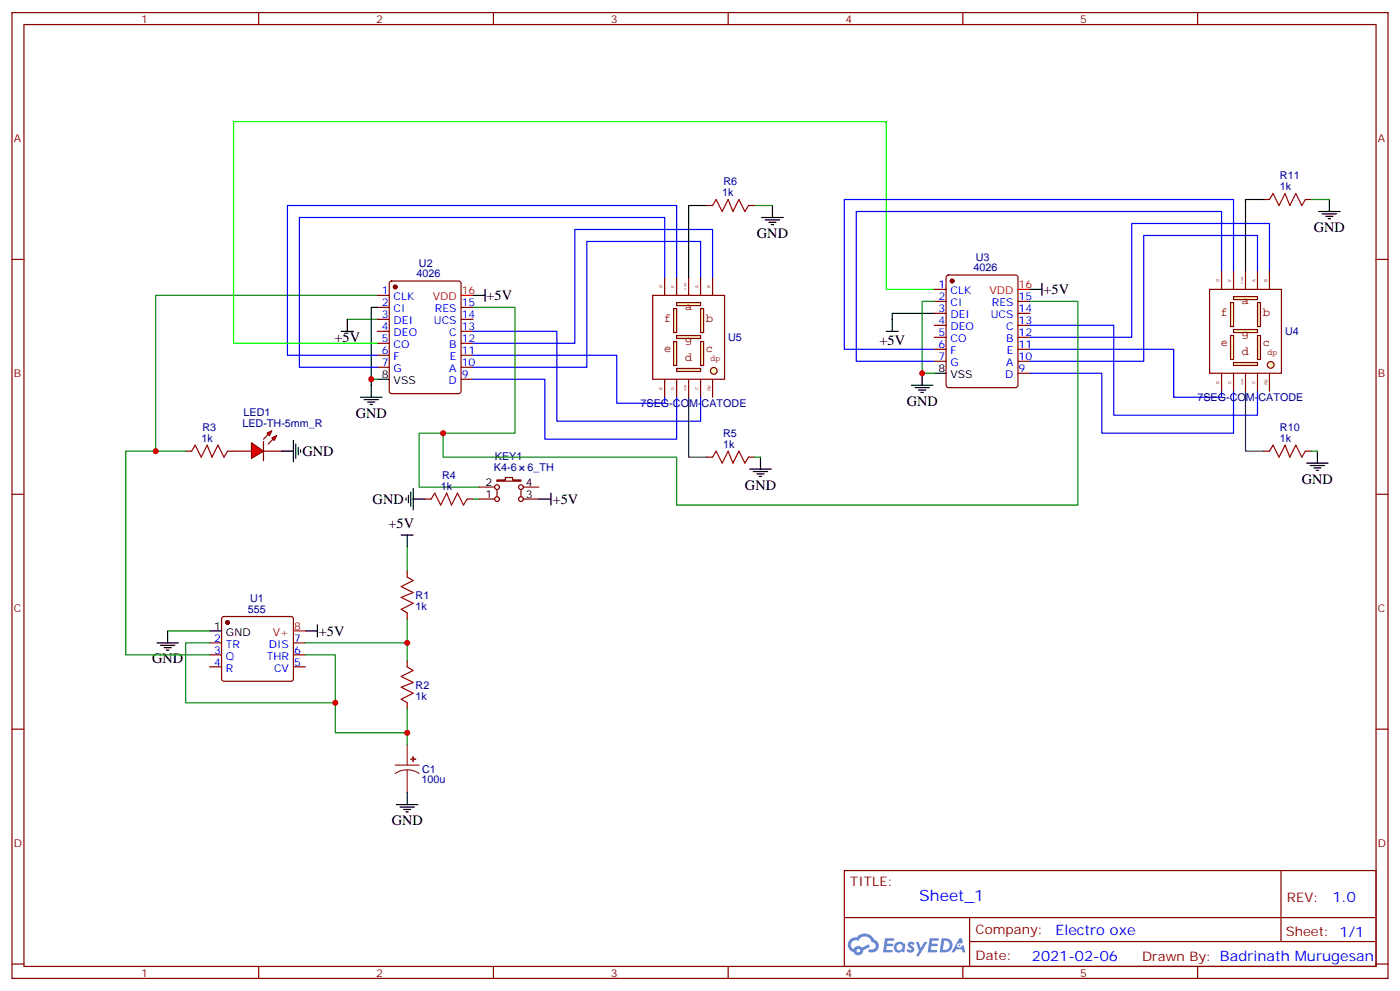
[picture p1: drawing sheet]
<svg xmlns="http://www.w3.org/2000/svg" width="412mm" height="292mm" viewBox="0 0 412 292" stroke-linecap="round" stroke-linejoin="round" font-family="sans-serif">
<g fill="none" stroke="#870000" stroke-width=".35">
<path d="M3.5 3.7h405.4v284.3h-405.4zM7.1 7.2h398.2v277.3h-398.2zM76.2 3.7v3.5M145.3 3.7v3.5M214.5 3.7v3.5M283.6 3.7v3.5M352.8 3.7v3.5M3.5 76.4h3.6M405.3 76.4h3.6M3.5 145.5h3.6M405.3 145.5h3.6M3.5 214.7h3.6"/>
<path d="M405.3 214.7h3.6M248.7 256.3h156.6v28.2h-156.6zM377.3 256.3v20.9M248.7 270.1h156.5M285.6 277.2h119.6M285.6 270.1v14.2M3.5 283.8h3.6M76.2 284.5v3.5M145.3 284.5v3.5M214.5 284.5v3.5M283.6 284.5v3.5M352.8 284.5v3.5"/>
<path d="M405.3 283.8h3.6"/>
</g>
<g fill="#5487ff">
<path d="M267.7 277.5a1.22 1.22 0 0 1 1.7 .2l-.4 .6a.47 .47 0 0 0-.3-.4 .47 .47 0 0 0-.5 .2l.1 .2a1.14 1.14 0 0 1 .8 1.8 1.14 1.14 0 0 1-1.9 0l-.2-.2 .5-.6 .7 .5a.29 .29 0 0 0 .3-.3 .29 .29 0 0 0-.2-.3 1.04 1.04 0 0 1-.6-1.7z"/>
<path d="M260.7 276.2h2.4l.3 .2-.2 .5-1.8 .1-.1 .8h1.5l.3 .4-.3 .4h-1.6l-.2 1.1h1.7l.2 .3-.2 .3-2.6 .1z"/>
<path d="M273.8 276.2h2.4l.3 .2-.1 .5-1.8 .1-.2 .8h1.6l.3 .4-.4 .4-1.6-.1-.1 1.1 1.7 .1 .2 .3-.2 .3-2.6 .1z"/>
<path d="M282.6 276.2h.7l.3 1.3-.6 .3a.69 .69 0 0 0-1 .3 .69 .69 0 0 0 .4 .9 .69 .69 0 0 0 .9-.6l.5-.2 .6 2.2h-.8l-.2-.9h-1.8l-.5 .9h-.8z"/>
<path d="M269.8 277.3h.8l.6 1.8 1.1-1.8h.9l-2.6 4.2h-.8l.9-1.5z"/>
<path d="M277.4 276.2l-.6 4.2h1.3a2.11 2.11 0 0 0 2.5-2.1 2.11 2.11 0 0 0-2.5-2.1zM278.1 277a1.39 1.39 0 0 1 1.7 1.4 1.39 1.39 0 0 1-1.8 1.2h-.3z"/>
<path d="M263.7 277.8a1.54 1.54 0 0 0-.1 2.2 1.54 1.54 0 0 0 2.2 .1l.6 .3 .3-2.3-.2-.3h-.4a1.49 1.49 0 0 0-2.4 0zM264 278.8a.94 .94 0 0 1 1.8 0 .94 .94 0 0 1-1.8 0z"/>
<path d="M250.4 276.6a2.18 2.18 0 0 0 1.1 3.7 1.44 1.44 0 0 0 1.6 .9 1.44 1.44 0 0 0 1.2-1.4l2-1.1-.5-.7-1.9 1a1.47 1.47 0 0 0-2.4 .4 1.39 1.39 0 0 1-.7-1.9 1.39 1.39 0 0 1 2-.5 2.12 2.12 0 0 1 2.2-1.3 2.12 2.12 0 0 1 1.9 1.7 1.14 1.14 0 0 1 1.1 1.4 1.14 1.14 0 0 1-1.7 .7 .43 .43 0 0 0-.5 .4 .43 .43 0 0 0 .4 .5 1.98 1.98 0 0 0 2.5-1.2 1.98 1.98 0 0 0-1.2-2.6 3.1 3.1 0 0 0-5.3-.6l-.9 .1zM252.3 279.9a.55 .55 0 0 1 1.1 0 .55 .55 0 0 1-1.1 0z"/>
<circle cx="282.6" cy="278.3" r=".26"/>
</g>
<circle cx="67" cy="183.3" r=".53" fill="#870000" stroke="#870000" stroke-width=".35"/>
<path d="M61.7 189.3h3.6M61.7 192.8h3.6M61.7 196.3h3.6M65.5 181.7l.5-.2h19.7l.5 .2 .2 .5v17.6l-.2 .5-.5 .3h-19.7l-.5-.3-.2-.5v-17.6zM86.4 189.3h3.6M86.4 192.8h3.6M86.4 196.3h3.6" fill="none" stroke="#870000" stroke-width=".35"/>
<path d="M61.7 185.7h3.6" fill="none" stroke="#000" stroke-width=".35"/>
<path d="M86.4 185.7h3.6" fill="none" stroke="#f00" stroke-width=".35"/>
<g fill="#ffffc2" stroke="#850000" stroke-width=".35">
<path d="M198.4 100.5h.9v7.1h-.9z"/>
<path d="M198.4 90.8h.9v7.1h-.9z"/>
<path d="M199.3 108.5h7.1v.9h-7.1z"/>
<path d="M199.3 98.8h7.1v.9h-7.1z"/>
<path d="M199.3 89.1h7.1v.9h-7.1z"/>
<path d="M206.4 100.5h.9v7.1h-.9z"/>
<path d="M206.4 90.8h.9v7.1h-.9z"/>
<circle cx="210.3" cy="109.2" r=".99"/>
</g>
<path d="M192.3 87h21.1v24.7h-21.1zM195.8 81.7v5.3M199.3 81.7v5.3M202.8 81.7v5.3M206.4 81.7v5.3M209.9 81.7v5.3M195.8 111.7v5.2M199.3 111.7v5.2M202.8 111.7v5.2M206.4 111.7v5.2M209.9 111.7v5.2" fill="none" stroke="#850000" stroke-width=".35"/>
<g fill="none" stroke="#000" stroke-width=".35">
<path d="M118.2 157.5h3.5M119.9 157.5v3.5M46.2 189.3h6.4M47.3 190h4.2M48.3 190.7h2.1M49 191.4h.7M49.4 185.7v3.6M90 185.7h3.5M93.5 184v3.5M116.8 236.9h6.3M117.8 237.6h4.3M118.9 238.3h2.1"/>
<path d="M119.6 239h.7M119.9 233.4v3.5"/>
</g>
<path d="M111.1 87h-65.2v45.8M54.7 132.8h-17.7v60h24.7M119.9 161v7.1M49.4 185.7h12.3M61.7 189.3h-7v17.6h44.1v-14.1h-8.8M90 189.3h29.9M119.9 182.2v12.4M98.8 206.9v8.8h21.1M119.9 208.7v10.6" fill="none" stroke="#008700" stroke-width=".35"/>
<path d="M56.4 132.8l1.1-1.7 1.8 3.5 1.7-3.5 1.4 3.5 1.8-3.5 1.8 3.5 1-1.8M119.9 169.9l1.8 1-3.5 1.8 3.5 1.7-3.5 1.5 3.5 1.7-3.5 1.8 1.7 1M119.9 196.3l1.8 1.1-3.5 1.7 3.5 1.8-3.5 1.4 3.5 1.8-3.5 1.7 1.7 1.1" fill="none" stroke="#a10000" stroke-width=".35"/>
<path d="M54.7 132.8h1.7M67 132.8h1.8M119.9 168.1v1.8M119.9 180.4v1.8M119.9 194.6v1.7M119.9 206.9v1.8" fill="none" stroke="#870000" stroke-width=".35"/>
<path d="M119.9 219.3v5.9M116.4 225.2h7.1M119.9 226.7l-1.8 .2-1.7 .8M119.9 226.7l1.9 .2 1.7 .8M119.9 226.7v6.7" fill="none" stroke="#8c2424" stroke-width=".35"/>
<g fill="#8c2424" stroke="#8c2424" stroke-width=".35">
<path d="M121 223.5h1.4z"/>
<path d="M121.7 222.8v1.4z"/>
</g>
<g fill="#f00" stroke="#870000" stroke-width=".35">
<path d="M74.1 130.4l3.5 2.4-3.5 2.1z"/>
<path d="M77.6 130v5.6z"/>
</g>
<g fill="#870000" stroke="#870000" stroke-width=".35">
<path d="M77.6 129.3l1.4-1.4z"/>
<path d="M79 130.7l1.4-1.4z"/>
</g>
<g fill="#f00" stroke="#870000" stroke-width=".35">
<path d="M78.7 127.5l1.4-.7-.7 1.4z"/>
<path d="M80.1 128.9l1.4-.7-.7 1.4z"/>
</g>
<g fill="none" stroke="#870000" stroke-width=".35">
<path d="M372.2 58.7h1.7M384.5 58.7h1.8M208.1 60.5h1.8M220.5 60.5h1.7M111.1 87h3.6M111.1 90.5h3.6M111.1 94h3.6M111.1 97.5h3.6M114.9 82.9l.5-.2h19.7l.7 .5v32l-.4 .6-20 .1-.7-.5v-32zM135.8 90.5h3.5M135.8 94h3.5M135.8 97.5h3.5"/>
<path d="M275.2 85.2h3.5M275.2 88.7h3.5M275.2 92.3h3.5M275.2 95.8h3.5M275.2 99.3h3.5M278.9 81.2l.5-.2h19.8l.6 .4 .1 32-.5 .7h-20l-.7-.4v-32zM299.9 88.7h3.5M299.9 92.3h3.5M299.9 95.8h3.5M299.9 99.3h3.5M111.1 101.1h3.6M111.1 104.6h3.6"/>
<path d="M111.1 108.1h3.6M135.8 101.1h3.5M135.8 104.6h3.5M135.8 108.1h3.5M135.8 111.7h3.5M275.2 102.8h3.5M275.2 106.4h3.5M299.9 102.8h3.5M299.9 106.4h3.5M299.9 109.9h3.5M68.8 132.8h5.3M77.6 132.8h5.3"/>
<path d="M208.1 134.6h1.8M220.5 134.6h1.7M372.2 132.8h1.7M384.5 132.8h1.8M125.2 146.9h1.8M137.6 146.9h1.7M141.1 146.9h4.6M141.1 143.4h4.6M146.4 141.3h2.5v-.7h2.1v.7h2.5v.3h-7.1zM146.4 144.1v2.1M153.5 144.1v2.1M154.2 146.9h4.5"/>
<path d="M154.2 143.4h4.5"/>
<circle cx="146.4" cy="146.9" r=".71"/>
<circle cx="146.4" cy="143.4" r=".71"/>
<circle cx="153.5" cy="143.4" r=".71"/>
<circle cx="153.5" cy="146.9" r=".71"/>
</g>
<g fill="none" stroke="#000" stroke-width=".35">
<path d="M372.2 58.7h-5.3v21.2M391.6 58.7v3.6M208.1 60.5h-5.3v21.2M224.4 64h6.3M225.4 64.7h4.3M226.5 65.4h2.1M227.2 66.1h.7M227.5 60.5v3.5M388.4 62.3h6.4M389.5 63h4.2M390.5 63.7h2.1M391.2 64.4h.7"/>
<path d="M100.5 97.5h3.6M102.3 94v3.5M111.1 90.5h-1.7v26.4M139.3 87h3.6M142.9 85.2v3.5M261.1 97.5h3.5M275.2 92.3h-12.4v5.2M303.4 85.2h3.5M306.9 83.4v3.6M106.2 116.9h6.3M107.2 117.7h4.3M108.3 118.4h2.1"/>
<path d="M109 119.1h.7M111.1 111.7h3.6M268.5 113.4h6.3M269.5 114.1h4.3M270.6 114.8h2.1M271.3 115.5h.7M271.6 109.9v3.5M275.2 109.9h3.5M82.9 132.8h3.5M86.4 129.6v6.4M87.1 130.7v4.2M87.8 131.8v2.1"/>
<path d="M88.5 132.5v.7M220.8 138.1h6.4M221.9 138.8h4.2M223 139.5h2.1M224 134.6v3.5M384.9 136.3h6.3M385.9 137.1h4.3M387 137.8h2.1M387.7 138.5h.7M388.1 132.8v3.5M119.6 146.6v.7M120.3 145.9v2.1"/>
<path d="M121 144.8v4.2M121.7 146.9h3.5M121.7 143.8v6.3M158.7 146.9h3.6M162.3 145.2v3.5M223.7 140.2h.7"/>
</g>
<path d="M386.3 58.7h5.3M222.2 60.5h5.3M102.3 94h8.8M139.3 90.5h12.4v37h-28.2v15.9h17.6M275.2 88.7h-3.6v21.2h3.6M222.2 134.6h1.8M386.3 132.8h1.8M139.3 146.9h1.8" fill="none" stroke="#008700" stroke-width=".35"/>
<g fill="#870000" stroke="#870000" stroke-width=".35">
<circle cx="116.4" cy="84.5" r=".53"/>
<circle cx="280.5" cy="82.7" r=".53"/>
</g>
<path d="M135.8 87h3.5M299.9 85.2h3.5" fill="none" stroke="#f00" stroke-width=".35"/>
<g fill="none" stroke="#00f" stroke-width=".35">
<path d="M359.8 79.9v-17.6h-107.6v44.1h23M363.4 79.9v-21.2h-114.7v44.1h26.5M370.4 79.9v-10.6h-33.5v37.1h-33.5M373.9 79.9v-14.1h-40.5v33.5h-30M139.3 97.5h24.7v26.5h42.4v-7.1M195.8 81.7v-17.7h-107.6v44.1h22.9M199.3 81.7v-21.2h-114.6v44.1h26.4M206.4 81.7v-10.6h-33.5v37h-33.6M209.9 81.7v-14.1h-40.6v33.5h-30M303.4 95.8h24.7v26.4h42.3v-7M139.3 111.7h21.2v17.6h38.8v-12.4M139.3 104.6h42.4v14.1h14.1v-1.8"/>
<path d="M303.4 109.9h21.2v17.6h38.8v-12.3M303.4 102.8h42.3v14.1h14.1v-1.7"/>
</g>
<path d="M373.9 58.7l1.1-1.7 1.8 3.5 1.7-3.5 1.4 3.5 1.8-3.5 1.8 3.5 1-1.8M209.9 60.5l1.1-1.8 1.7 3.6 1.8-3.6 1.4 3.6 1.8-3.6 1.7 3.6 1.1-1.8M209.9 134.6l1.1-1.8 1.7 3.5 1.8-3.5 1.4 3.5 1.8-3.5 1.7 3.5 1.1-1.7M373.9 132.8l1.1-1.7 1.8 3.5 1.7-3.5 1.4 3.5 1.8-3.5 1.8 3.5 1-1.8M127 146.9l1.1-1.7 1.7 3.5 1.8-3.5 1.4 3.5 1.8-3.5 1.7 3.5 1.1-1.8" fill="none" stroke="#a10000" stroke-width=".35"/>
<path d="M202.8 116.9v17.7h5.3M366.9 115.2v17.6h5.3" fill="none" stroke="#333" stroke-width=".35"/>
<path d="M275.2 85.2h-14.1v-49.4h-192.3v65.3h42.3" fill="none" stroke="#0f0" stroke-width=".35"/>
<g fill="#ffffc2" stroke="#850000" stroke-width=".35">
<path d="M362.5 98.8h.9v7h-.9z"/>
<path d="M362.5 89.1h.9v7h-.9z"/>
<path d="M363.4 106.7h7v.9h-7z"/>
<path d="M363.4 97h7v.9h-7z"/>
<path d="M363.4 87.3h7v.9h-7z"/>
<path d="M370.4 98.8h.9v7h-.9z"/>
<path d="M370.4 89.1h.9v7h-.9z"/>
<circle cx="374.3" cy="107.4" r=".99"/>
</g>
<path d="M359.8 79.9v5.3M363.4 79.9v5.3M366.9 79.9v5.3M370.4 79.9v5.3M373.9 79.9v5.3M356.3 85.2h21.2v24.7h-21.2zM359.8 109.9v5.3M363.4 109.9v5.3M366.9 109.9v5.3M370.4 109.9v5.3M373.9 109.9v5.3" fill="none" stroke="#850000" stroke-width=".35"/>
<path d="M303.4 88.7h14.1v60h-118.2v-14.1h-68.8v-7.1M109.4 111.7h1.7" fill="none" stroke="#008700" stroke-width=".35"/>
<g fill="#c00">
<circle cx="98.8" cy="206.9" r=".88"/>
<circle cx="119.9" cy="215.7" r=".88"/>
<circle cx="119.9" cy="189.3" r=".88"/>
<circle cx="45.9" cy="132.8" r=".88"/>
<circle cx="130.5" cy="127.5" r=".88"/>
<circle cx="271.6" cy="109.9" r=".88"/>
<circle cx="109.4" cy="111.7" r=".88"/>
</g>
<text font-size="4.6" fill="#00f" x="270.8" y="265.3">Sheet_1</text>
<g font-size="4.2">
<text x="223" y="70.1">GND</text>
<text x="387" y="68.3">GND</text>
<text x="143.3" y="88.3">+5V</text>
<text x="307.4" y="86.6">+5V</text>
<text x="98.5" y="100.7">+5V</text>
<text x="259.1" y="101.5">+5V</text>
<text x="267.1" y="119.4">GND</text>
<text x="104.8" y="122.9">GND</text>
<text x="89.1" y="134.2">GND</text>
<text x="383.5" y="142.4">GND</text>
<text x="109.8" y="148.3">GND</text>
<text x="162.8" y="148.3">+5V</text>
<text x="219.4" y="144.2">GND</text>
<text x="114.4" y="155.4">+5V</text>
<text x="93.9" y="187.1">+5V</text>
<text x="44.8" y="195.3">GND</text>
<text x="115.4" y="242.9">GND</text>
</g>
<g font-size="4.2" fill="#00f">
<text x="392.5" y="265.6">1.0</text>
<text x="310.9" y="275.1">Electro oxe</text>
<text x="304" y="282.9">2021-02-06</text>
</g>
<g font-size="3.9" fill="#800">
<text x="250.5" y="260.9">TITLE:</text>
<text x="379.1" y="265.6">REV:</text>
<text x="287.4" y="275.1">Company:</text>
<text x="378.7" y="275.7">Sheet: 1/1</text>
<text x="287.4" y="282.8">Date:</text>
<text x="336.4" y="282.8">Drawn By: Badrinath Murugesan</text>
</g>
<g font-size="3.5" fill="#840000">
<text x="365.8" y="89.6">a</text>
<text x="195.6" y="94.9">f</text>
<text x="201.8" y="91.4">a</text>
<text x="208" y="94.9">b</text>
<text x="359.7" y="93.1">f</text>
<text x="372" y="93.1">b</text>
<text x="201.8" y="101.1">g</text>
<text x="359.7" y="102">e</text>
<text x="365.8" y="99.3">g</text>
<text x="372" y="102">c</text>
<text x="195.6" y="103.7">e</text>
<text x="201.8" y="106.4">d</text>
<text x="208" y="103.7">c</text>
<text x="365.8" y="104.6">d</text>
</g>
<g font-size="3.2" fill="#800">
<text x="41.6" y="6.7">1</text>
<text x="110.8" y="6.7">2</text>
<text x="179.9" y="6.7">3</text>
<text x="249.1" y="6.7">4</text>
<text x="318.2" y="6.7">5</text>
<text x="4.1" y="41.8">A</text>
<text x="405.9" y="41.8">A</text>
<text x="4.1" y="110.9">B</text>
<text x="405.9" y="110.9">B</text>
<text x="4.1" y="180.1">C</text>
<text x="405.9" y="180.1">C</text>
<text x="4.1" y="249.2">D</text>
<text x="405.9" y="249.2">D</text>
<text x="41.6" y="287.5">1</text>
<text x="110.8" y="287.5">2</text>
<text x="179.9" y="287.5">3</text>
<text x="249.1" y="287.5">4</text>
<text x="318.2" y="287.5">5</text>
</g>
<g font-size="3.2" fill="#000080">
<text x="377" y="52.7">R11</text>
<text x="212.8" y="57.7">1k</text>
<text x="213.1" y="54.5">R6</text>
<text x="377" y="55.9">1k</text>
<text x="287.4" y="76.8">U3</text>
<text x="122.7" y="81.7">4026</text>
<text x="123.4" y="78.5">U2</text>
<text x="286.8" y="79.9">4026</text>
<text x="214.5" y="100.4">U5</text>
<text x="378.5" y="98.6">U4</text>
<text x="188.7" y="119.8">7SEG-COM-CATODE</text>
<text x="352.7" y="118.1">7SEG-COM-CATODE</text>
<text x="71.4" y="125.8">LED-TH-5mm_R</text>
<text x="71.8" y="122.6">LED1</text>
<text x="59.3" y="130">1k</text>
<text x="59.7" y="126.8">R3</text>
<text x="213" y="131.8">1k</text>
<text x="213" y="128.5">R5</text>
<text x="377" y="130">1k</text>
<text x="377" y="126.8">R10</text>
<text x="145.8" y="135.5">KEY1</text>
<text x="130.2" y="140.9">R4</text>
<text x="145.5" y="138.7">K4-6</text>
<text x="155.4" y="138.7">6_TH</text>
<text x="129.9" y="144.1">1k</text>
<text x="73.7" y="177.3">U1</text>
<text x="122.4" y="179.5">1k</text>
<text x="122.4" y="176.3">R1</text>
<text x="73" y="180.4">555</text>
<text x="122.4" y="202.8">R2</text>
<text x="122.4" y="205.9">1k</text>
<text x="124.4" y="227.5">C1</text>
<text x="124.2" y="230.6">100u</text>
</g>
<g font-size="3.2" fill="#00f">
<text x="112.5" y="86.6">1</text>
<text x="116" y="88.4">CLK</text>
<text x="276.5" y="84.8">1</text>
<text x="276.5" y="88.4">2</text>
<text x="280" y="86.6">CLK</text>
<text x="300" y="88.4">15</text>
<text x="112.5" y="90.1">2</text>
<text x="112.5" y="93.7">3</text>
<text x="116" y="91.9">CI</text>
<text x="116" y="95.4">DEI</text>
<text x="127.8" y="95.4">UCS</text>
<text x="128.1" y="91.9">RES</text>
<text x="136" y="93.7">14</text>
<text x="136" y="90.1">15</text>
<text x="276.5" y="91.9">3</text>
<text x="276.5" y="95.4">4</text>
<text x="280" y="90.1">CI</text>
<text x="280" y="93.7">DEI</text>
<text x="291.8" y="93.7">UCS</text>
<text x="292.2" y="90.1">RES</text>
<text x="300" y="95.4">13</text>
<text x="300" y="91.9">14</text>
<text x="112.5" y="97.2">4</text>
<text x="112.5" y="100.7">5</text>
<text x="116" y="99">DEO</text>
<text x="132.3" y="99">C</text>
<text x="136" y="100.7">12</text>
<text x="136" y="97.2">13</text>
<text x="276.5" y="99">5</text>
<text x="280" y="97.2">DEO</text>
<text x="280" y="100.7">CO</text>
<text x="296.3" y="97.2">C</text>
<text x="296.4" y="100.7">B</text>
<text x="300" y="99">12</text>
<text x="112.5" y="104.2">6</text>
<text x="112.5" y="107.8">7</text>
<text x="116" y="102.5">CO</text>
<text x="116" y="106">F</text>
<text x="132.3" y="102.5">B</text>
<text x="132.5" y="106">E</text>
<text x="136" y="107.8">10</text>
<text x="136" y="104.2">11</text>
<text x="276.5" y="102.5">6</text>
<text x="276.5" y="106">7</text>
<text x="280" y="104.2">F</text>
<text x="280" y="107.8">G</text>
<text x="296.4" y="107.8">A</text>
<text x="296.5" y="104.2">E</text>
<text x="300" y="106">10</text>
<text x="300" y="102.5">11</text>
<text x="116" y="109.5">G</text>
<text x="132.1" y="113.1">D</text>
<text x="132.3" y="109.5">A</text>
<text x="136" y="111.3">9</text>
<text x="296.1" y="111.3">D</text>
<text x="300" y="109.5">9</text>
<text x="63.1" y="188.9">2</text>
<text x="66.6" y="190.7">TR</text>
<text x="79.2" y="190.7">DIS</text>
<text x="86.6" y="188.9">7</text>
<text x="63.1" y="192.4">3</text>
<text x="63.1" y="196">4</text>
<text x="66.6" y="194.2">Q</text>
<text x="66.6" y="197.7">R</text>
<text x="78.6" y="194.2">THR</text>
<text x="80.7" y="197.7">CV</text>
<text x="86.6" y="196">5</text>
<text x="86.6" y="192.4">6</text>
</g>
<g font-size="3.2" fill="#f00">
<text x="127.5" y="88.4">VDD</text>
<text x="136" y="86.6">16</text>
<text x="291.5" y="86.6">VDD</text>
<text x="300" y="84.8">16</text>
<text x="86.6" y="185.4">8</text>
<text x="80.4" y="187.1">V+</text>
</g>
<g font-size="3.2">
<text x="112.5" y="111.3">8</text>
<text x="116" y="113.1">VSS</text>
<text x="276.5" y="109.5">8</text>
<text x="280" y="111.3">VSS</text>
<text x="143" y="143.1">2</text>
<text x="154.9" y="143.1">4</text>
<text x="143" y="146.6">1</text>
<text x="154.9" y="146.6">3</text>
<text x="63.1" y="185.4">1</text>
<text x="66.6" y="187.1">GND</text>
</g>
<g font-size="2.5" fill="#840000">
<text x="209.3" y="106.4">dp</text>
<text x="373.3" y="104.6">dp</text>
</g>
<g font-size="1.4" fill="#840000">
<text x="359.1" y="83" transform="rotate(-90 359.1 83)">G</text>
<text x="362.7" y="83" transform="rotate(-90 362.7 83)">F</text>
<text x="369.7" y="83" transform="rotate(-90 369.7 83)">A</text>
<text x="373.2" y="83" transform="rotate(-90 373.2 83)">B</text>
<text x="195.1" y="84.7" transform="rotate(-90 195.1 84.7)">G</text>
<text x="198.6" y="84.7" transform="rotate(-90 198.6 84.7)">F</text>
<text x="205.7" y="84.7" transform="rotate(-90 205.7 84.7)">A</text>
<text x="209.2" y="84.7" transform="rotate(-90 209.2 84.7)">B</text>
<text x="359.1" y="113" transform="rotate(-90 359.1 113)">E</text>
<text x="362.7" y="113" transform="rotate(-90 362.7 113)">D</text>
<text x="369.7" y="113" transform="rotate(-90 369.7 113)">C</text>
<text x="373.2" y="113.4" transform="rotate(-90 373.2 113.4)">dp</text>
<text x="195.1" y="114.7" transform="rotate(-90 195.1 114.7)">E</text>
<text x="198.6" y="114.7" transform="rotate(-90 198.6 114.7)">D</text>
<text x="205.7" y="114.7" transform="rotate(-90 205.7 114.7)">C</text>
<text x="209.2" y="115.1" transform="rotate(-90 209.2 115.1)">dp</text>
</g>
<g font-size="1.1" fill="#840000">
<text x="366.2" y="83.5" transform="rotate(-90 366.2 83.5)">com</text>
<text x="202.1" y="85.3" transform="rotate(-90 202.1 85.3)">com</text>
<text x="366.2" y="113.5" transform="rotate(-90 366.2 113.5)">com</text>
<text x="202.1" y="115.3" transform="rotate(-90 202.1 115.3)">com</text>
</g>
</svg>
